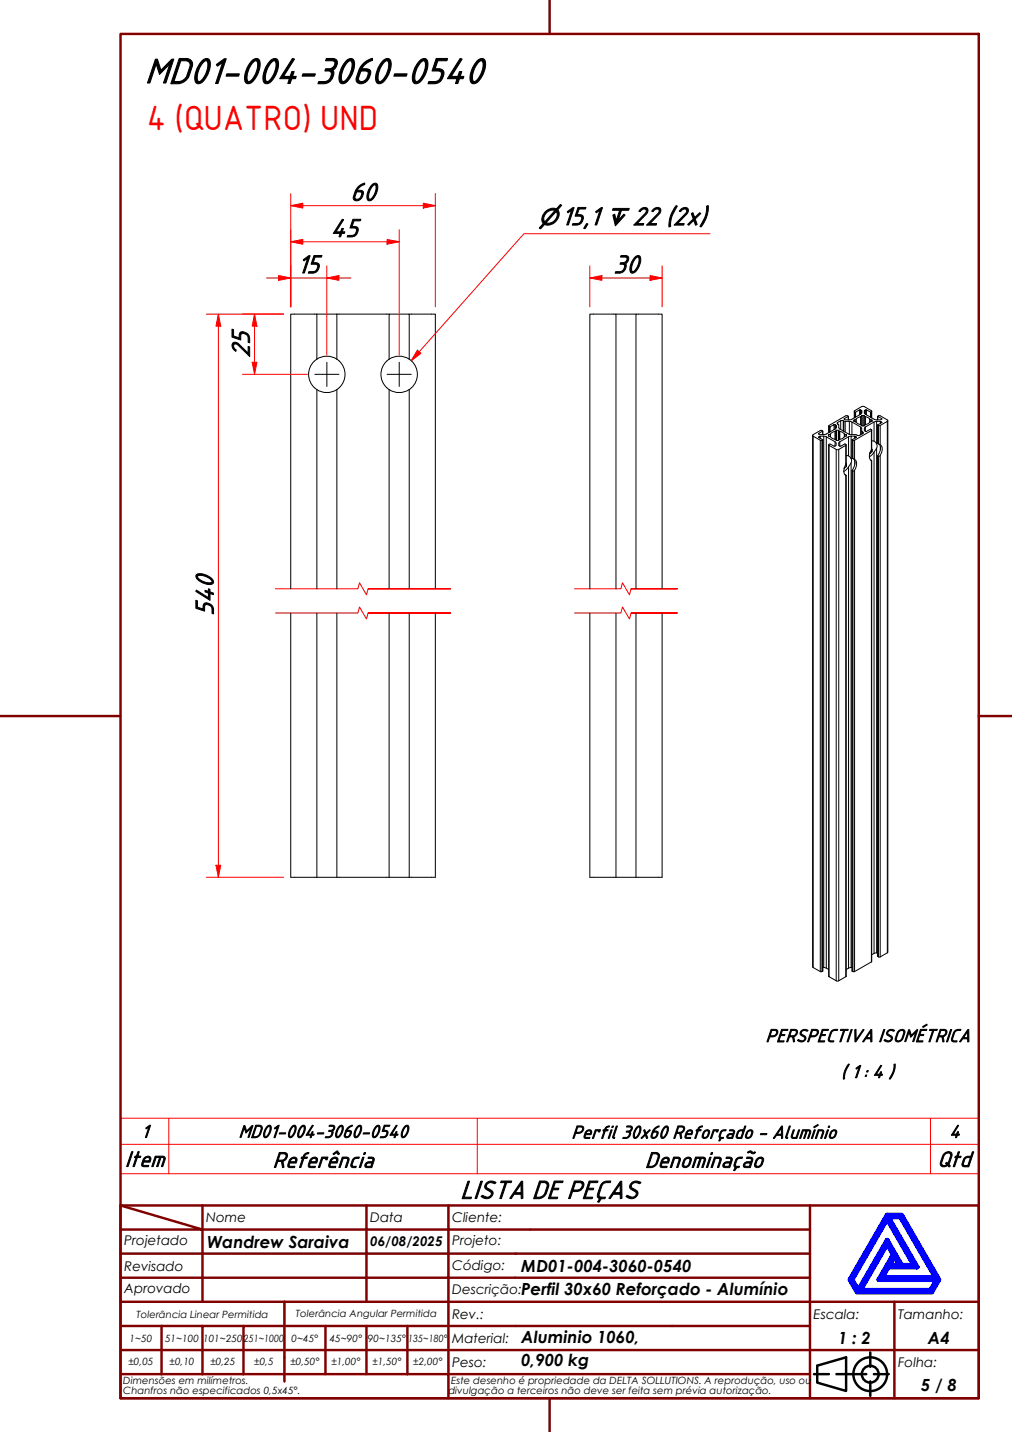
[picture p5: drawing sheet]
<svg xmlns="http://www.w3.org/2000/svg" width="210mm" height="297mm" viewBox="0 0 210 297" stroke-linecap="round" stroke-linejoin="round" font-family="sans-serif">
<!-- layer: Linha Corte (ABNT) -->
<path d="M57.1 127.2h17.1l.4-1.3 1.4 2.5 .3-1.2h17.2h-17.2M57.1 122.1h17.1l.4-1.2 1.4 2.5 .3-1.3h17.2h-17.2M119.2 127.2h9.6l.3-1.3 1.5 2.5 .3-1.2h9.6h-9.6M119.2 122.1h9.6l.3-1.2 1.5 2.5 .3-1.3h9.6h-9.6" fill="none" stroke="#f00" stroke-width=".21"/>
<!-- layer: Visible (ABNT) -->
<g fill="none" stroke="#000" stroke-width=".21">
<path d="M65.7 74.5a3.8 3.8 0 0 1 4.2 0M65.7 74.5a3.8 3.8 0 0 0 0 6.3M65.7 65.2v9.3M69.9 74.5a3.8 3.8 0 0 1 0 6.3M69.9 65.2v9.3M80.7 65.2h-20.4v56.9M80.7 74.5a3.8 3.8 0 0 1 4.2 0M84.9 74.5v-9.3h-4.2v9.3a3.8 3.8 0 0 0 0 6.3v41.3M84.9 65.2h5.4v56.9M84.9 74.5a3.8 3.8 0 0 1 0 6.3M127.8 65.2h4.1M65.7 80.8a3.8 3.8 0 0 0 4.2 0"/>
<path d="M65.7 80.8v41.3M69.9 80.8v41.3M80.7 80.8a3.8 3.8 0 0 0 4.2 0M84.9 80.8v41.3M168.6 90.3v110.2l.1 .2M169.8 90l.8-.6v.8v-.8l-.5-.1-1.4 .9-.1 .1 .1 .2M169.8 89.9v.1M169.8 90.6v.1M169.8 90.7l.8 .5v110.3M170 90.5l-.2 .2M170.1 90.9v-.4h.8v110.2M170.1 90.5l-.1 .4"/>
<path d="M170.1 91.3h.4M170.9 90.5l.5 .1M171.8 90.4v-.2l.1 .3 .4 .1M171.8 90.2l.1 .3M171.9 92.3l.1 110.3M171.9 90.2l.3-.1v.5M171.9 88.4v1.4M172.1 88.5h-.1v1.2M172.1 88.5v1.1M172.2 90.1l.1 .5M172.3 90.6l.3 .3 .6 .2M173 88.1h.2"/>
<path d="M173 89.1v-1l-.9 .4v1.1M173.2 91.1l.3 .3M173.2 89.5l-.9 .5M173.2 89.5v1.7M173.2 91.6l.2 .2v.6l-.4 .1-.9-.4-.2 .1 .1 .2M173.2 92.5v-.9l-1.8-1v110.2M173.2 89.5v1.6M173.2 89.5l.3-.2v2.1M173.4 88.8v-.6v.6l-.2 .2-2.1 1.1a1.37 1.37 0 0 1-1.3-.1M173.4 88.2l-.2-.1v.9M173.4 93.2h.6M173.5 89.3v2.1"/>
<path d="M173.5 89.2h.4M173.7 88v-.4l.7-.3v1.8M173.7 87.6l-.1 .2 .1 .2M173.7 88l.2 .1 .1 .7 .2 .2 1.9 1.1 2.1 .2 .8-.4M173.9 89.3v2.1M174.1 91.2v-1.7l-.2-.2v2.1M174.1 89.5l.1 1.6M174.2 89.5l.6 .2 .3 .3M174.2 91.1l-.3 .3h-.4M174.2 91.6l-.2 .2v.6l.4 .1 .8-.4 .3 .1-.1 .2M174.2 91.6l1.8-1v4M174.2 91.6v.9"/>
<path d="M174.4 87.3h.5M174.9 89.4v-2.1h.1v2.2M175 87.3l.3 .1M175.1 86.8v.1M175.1 90l.1 .6M175.1 90.6l-.3 .3-.6 .2M175.1 90v.6M175.1 97v.1M175.2 90.1l.3 .1v.3M175.2 97.1l-.1 .2M175.2 96.9v.2M175.3 89.6v-2.2h.9v2.7"/>
<path d="M175.4 96.3v-3.9l-1.4 .8v110.2M175.4 98.6v104M175.5 96.3h.1M175.5 98.6l-.1 104M175.5 90.2l.1 .2v-.2M175.5 92.3v3.8a2.38 2.38 0 0 0-.2 2.4l.2 .1-.3-.1M175.5 94.5l.5 .1 .5 .5M175.5 96.8l-.3 .3M175.5 96.3v.5M175.6 90.4l-.5 .2M175.6 96.3l-.1 .5M175.6 96.3v.4"/>
<path d="M176 86.3v.8v-.8l-.6-.1-3.4 2.1v.2M176 86.4l-.9 .5M176 96.8v104M176.2 87.4l.5 .1M176.5 90.5l-.5 .1M176.5 95.1a1.66 1.66 0 0 1-.5 1.7l-1 1M176.5 96v104.7M176.7 90.2v-2.7l1.8 1.1v1.6M176.7 97.6v103.9h.2M176.7 91.2v3.8M176.7 91.2l.2 .1v3.8M176.7 95l.2 .1"/>
<path d="M176.7 97.6l.2 .1M176.9 91.3h.3M176.9 95.1l.3 .2M176.9 97.7v103.8M177.1 95.2l.2 .9-.6 1.5M177.1 87.2v.2M177.1 87.4h.1M177.2 87.4v-.3l.3-.1v.5M177.2 87.1l-.1 .3M177.2 87.4l.3 .1M177.2 85.3v1.4M177.2 85.4v-.2l1.8-.9 1.7 .9v.2"/>
<path d="M177.2 95.3a1.69 1.69 0 0 1-.2 2.4h-.1M177.2 91.3v4M177.2 97.5v104M177.3 90.9v-.4h-.8v4.6M177.3 95.7v.6M177.3 90.5h.1M177.5 87.5h.1M177.6 87.5l.3 .4 .6 .2M177.6 90.6v.1M177.6 90.7l-.2-.2v.4M177.6 90.7l-.9 .5M178.3 85h.2"/>
<path d="M178.3 86v-1l-.8 .5v1v-1l-.3-.1v1.2M178.5 86.4l-1 .6 .1 .5M178.5 86.4v1.7M178.5 88.6l.2 .3v1.2M178.5 85.9l-1.9 1.1-1.3 .1-.2-.2M178.5 88.1h.1M178.5 86.4l.3-.2v2.1M178.5 88.1l.3 .2M178.7 85.7v-.6v.5l-.2 .3M178.7 85.1l-.2-.1v.9M178.7 89.4l.1 .1M178.8 86.2v2.1"/>
<path d="M178.8 88.3h.1M178.8 86.2h.4v2.1M178.8 88.3h.4M179 89.6l.1 .2-.1 .1M179 89.9l-.2-.4v.5M179.2 86.2v2.1M179.2 86.2l.3 .2v1.7M179.2 88.3h.1M179.3 85.7v-.6l.2-.1v.9M179.3 85.1v.6l.2 .2M179.5 86.4v1.7M179.5 88.1l-.3 .2"/>
<path d="M179.5 86.4l.9 .6M179.5 88.6l-.2 .2v.5l.2 .2M179.5 88.6l1.8-1.1v4M179.5 85.9l2 1.1 1.1 .1 .3-.2M179.5 88.1h.1M179.5 88.6v.9M179.5 85h.2M179.7 86v-1l.9 .5v1.1v-1.1l.1-.1v1.2M180.4 87l.1 .5M180.4 87.5l-.3 .4-.6 .2M180.4 87v.5M180.5 87l.3 .1v.3"/>
<path d="M180.5 94.1l-.1 .1M180.5 93.9l-.1 .2M180.5 87.5h-.1M180.6 95.4l.1 .1M180.7 89.3l.1-.1-.2-.2-1.1 .5M180.7 89.3v4M180.7 95.5v104M180.7 89.3l-3.5 2M180.8 93.2h.1M180.8 95.6l-.1 103.9M180.8 89.2v3.9a2.57 2.57 0 0 0-.2 2.3l.1 .1M180.8 91.4l.6 .2 .4 .5"/>
<path d="M180.8 85.3v1.4M180.8 87.1l.1 .3M180.8 93.7l-.3 .4M180.8 93.2v.5M180.9 87.4l-.4 .1M180.9 93.2l-.1 .5M180.9 87.2v.2M180.9 93.2v.4M181.3 93.8v104M181.8 87.4l-.5 .1M181.8 92.1a1.63 1.63 0 0 1-.5 1.7l-1 .9M181.8 93v104.6"/>
<path d="M182 94.5v103.9l.2 .1M182 86.3l.1 .8v-.7l.8 .5M182 92l.2 .1M182 88.1v3.9M182.1 88.1v3.9M182.1 88.2l.1 .1v3.8M182.1 86.4l.5-.2 1.4 .9 .1 .2-.1 .1M182.1 94.5l.1 .1M182.2 88.3h.4M182.2 92.1l.4 .1M182.2 94.6v103.9M182.4 92.1l.2 .6v.7l-.5 1.1"/>
<path d="M182.6 92.2v-3.9l1.4-.9v110.2M182.6 92.2a1.69 1.69 0 0 1-.3 2.5l-.1-.1M182.6 94.5v104M182.6 87.8v-.4h-.8v4.7M182.6 92.6v.6M182.6 87.4h.1M182.9 86.8v.1M182.9 87.6v.1M182.9 87.7l-.3-.3v.4M182.9 87.7l-.8 .4M184.1 87.3v110.2l-.1 .1M60.3 127.2v54.8h30v-54.8"/>
<path d="M65.7 127.2v54.8M69.9 127.2v54.8M80.7 127.2v54.8M84.9 127.2v54.8M122.3 122.1v-56.9h5.5v56.9M122.3 127.2v54.8h15v-54.8M127.8 127.2v54.8M131.9 122.1v-56.9h5.4v56.9M131.9 127.2v54.8M180.7 199.5l-3.5 2M181.3 197.8l-.5 .2M181.8 197.6l-.5 .2"/>
<path d="M181.8 197.6h.2M182.2 198.5h.4M184 197.6l-1.4 .9M168.7 200.7v-110.2l1.4 .8v110.2M168.7 200.7l1.4 .8M170.1 201.5h.4M170.6 201.5h-.1M170.6 201.5v-110.3l-.1 .1v110.2M170.6 200.7h.3M170.9 200.7l.5 .1M171.4 200.8l.5 .3M172 202.6v-110.2l1.4 .8v110.2"/>
<path d="M172 202.6l1.4 .8M173.4 203.4h.6M175.4 202.6l-1.4 .8M176 200.8l-.5 .3M176.5 200.7l-.5 .1M176.5 200.7h.2M176.9 201.5h.3"/>
</g>
<path d="M25 237.4h178v-5.4h-178v11.5M35 232v11.5M99 232v11.5M193 232v11.5M203 237.4v6.1h-178M25 243.5v6.5h178v-6.5" fill="none" stroke="#f00" stroke-width=".21"/>
<!-- layer: Borda A3/A4 (ABNT) -->
<g fill="none" stroke="#800000" stroke-width=".51">
<path d="M25 7h178v283h-178zM114 0v7M0 148.5h25M203 148.5h7M25 250l17 5h-17M25 250h178v40h-178zM42 255h34v5h17M42 255v15M42 250v5M76 250v5h17v5M93 250v5h75M168 250v20h-143"/>
<path d="M25 260h51v10M25 275h17M33.5 275v10M50.5 275h-8.5v10M59 270v16.6M67.5 275v10h-42.5M76 275v10h8.5M84.5 275v10M93 275h-42.5v10M93 260v5h-68M93 275v10h75M93 260h75"/>
<path d="M93 275h75M168 265h-75v10M185.5 270v10h17.5M203 270h-35v10h17.5v10M25 280h143v10M67.5 285h8.5M84.5 285h8.5v5M114 290v7"/>
</g>
<path d="M184 258l1.3 2.2-3 5.2h12l-1.3 2.2h-14.5zM184 252.8l5.5 9.7h-2.5l-3-5.3-6 10.4-1.3-2.2zM184 252h3l7.8 13.4-1.5 2.6h-15.5l-1.5-2.6zM184.2 252.4h2.6l7.3 12.6h-11.1l1.2-2.2h6zM185.5 260.6l1.1 1.9h-2.1z" fill="none" stroke="#00f" stroke-width=".99"/>
<!-- layer: 0 -->
<path d="M177.8 268h15.5" fill="none" stroke="#000" stroke-width=".21"/>
<g fill="none" stroke="#000" stroke-width=".51">
<path d="M168.8 285h3.1M169.5 283.3l6-1.8v7l-6-1.7zM173.5 285h6.2M180.5 280.5v3M180.5 286.5v3M181.3 285h3"/>
<circle cx="180.5" cy="285" r="3.5"/>
<circle cx="180.5" cy="285" r="1.75"/>
</g>
<!-- layer: Marca de centro (ISO) -->
<path d="M65.3 77.6h5M67.8 75.1v5.1M80.3 77.6h5M82.8 75.1v5.1" fill="none" stroke="#000" stroke-width=".21"/>
<path d="M52.8 75.1v2.5" fill="none" stroke="#f00" stroke-width=".21"/>
<path d="M52.3 75.1h1l-.5 2.5z" fill="#f00"/>
<path d="M52.3 75.1h1l-.5 2.5zM52.8 65.2v2.5" fill="none" stroke="#f00" stroke-width=".21"/>
<path d="M52.8 65.2l.5 2.5h-1z" fill="#f00"/>
<path d="M67.8 57.7h2.5M50.3 65.2h8.5M50.3 77.6h13.5M52.8 65.2l.5 2.5h-1zM52.8 67.7v7.4" fill="none" stroke="#f00" stroke-width=".21"/>
<path d="M67.8 57.7l2.5-.5v1z" fill="#f00"/>
<path d="M57.8 57.7h2.5M67.8 57.7l2.5-.5v1z" fill="none" stroke="#f00" stroke-width=".21"/>
<path d="M57.8 57.2l2.5 .5-2.5 .5z" fill="#f00"/>
<path d="M55.3 57.7h2.5M57.8 57.2l2.5 .5-2.5 .5zM60.3 57.7h7.5M60.3 55.1v8.6M60.3 50.2h2.5M67.8 55.1v18.6M70.3 57.7h2.5" fill="none" stroke="#f00" stroke-width=".21"/>
<path d="M60.3 50.2l2.5-.5v1z" fill="#f00"/>
<path d="M60.3 50.2l2.5-.5v1zM80.3 50.2h2.5" fill="none" stroke="#f00" stroke-width=".21"/>
<path d="M80.3 49.7l2.5 .5-2.5 .5z" fill="#f00"/>
<path d="M60.3 47.7v16M60.3 42.7h2.5M62.8 50.2h17.5M80.3 49.7l2.5 .5-2.5 .5zM82.8 47.7v26" fill="none" stroke="#f00" stroke-width=".21"/>
<path d="M60.3 42.7l2.5-.6v1.1z" fill="#f00"/>
<path d="M60.3 42.7l2.5-.6v1.1zM87.8 42.7h2.5" fill="none" stroke="#f00" stroke-width=".21"/>
<path d="M87.8 42.1l2.5 .6-2.5 .5z" fill="#f00"/>
<path d="M60.3 40.2v23.5M62.8 42.7h25M87.8 42.1l2.5 .6-2.5 .5zM90.3 40.2v23.5M45.3 179.5v2.5" fill="none" stroke="#f00" stroke-width=".21"/>
<path d="M44.8 179.5h1l-.5 2.5z" fill="#f00"/>
<path d="M45.3 65.2v2.5M44.8 179.5h1l-.5 2.5z" fill="none" stroke="#f00" stroke-width=".21"/>
<path d="M45.3 65.2l.5 2.5h-1z" fill="#f00"/>
<path d="M122.3 57.7h2.5M42.8 65.2h16M45.3 65.2l.5 2.5h-1zM45.3 67.7v111.8M42.8 182h16" fill="none" stroke="#f00" stroke-width=".21"/>
<path d="M122.3 57.7l2.5-.5v1z" fill="#f00"/>
<path d="M122.3 57.7l2.5-.5v1zM134.8 57.7h2.5" fill="none" stroke="#f00" stroke-width=".21"/>
<path d="M134.8 57.2l2.5 .5-2.5 .5z" fill="#f00"/>
<path d="M122.3 55.1v8.6M124.8 57.7h10M134.8 57.2l2.5 .5-2.5 .5zM137.3 55.1v8.6" fill="none" stroke="#f00" stroke-width=".21"/>
<path d="M87 73l-1.7 1.8" fill="none" stroke="#f00" stroke-width=".21"/>
<path d="M86.6 72.6l.7 .7-2 1.5z" fill="#f00"/>
<path d="M147.3 48.5h-38.6l-21.7 24.5M86.6 72.6l.7 .7-2 1.5z" fill="none" stroke="#f00" stroke-width=".21"/>
<text font-size="8.1" x="30" y="17.3">MD01-004-3060-0540</text>
<text font-size="7" fill="#f00" x="30.5" y="26.9">4 (QUATRO) UND</text>
<g font-size="5.7">
<text x="72.6" y="41.6">60</text>
<text x="116.4" y="46.6">15,1</text>
<text x="131.2" y="46.6">22 (2x)</text>
<text x="68.6" y="49.1">45</text>
<text x="61.6" y="56.6">15</text>
<text x="127.2" y="56.6">30</text>
<text x="51.7" y="74.2" transform="rotate(-90 51.7 74.2)">25</text>
<text x="44.2" y="127.8" transform="rotate(-90 44.2 127.8)">540</text>
<text x="95.5" y="248.6">LISTA DE PEÇAS</text>
</g>
<g font-size="4.9">
<text x="25.9" y="241.9">Item</text>
<text x="56.6" y="242.1">Referência</text>
<text x="133.8" y="242.1">Denominação</text>
<text x="194.4" y="242">Qtd</text>
</g>
<g font-size="4.8">
<text x="111.7" y="46.6">⌀</text>
<text x="125.7" y="46.6">↧</text>
</g>
<g font-size="4">
<text x="158.8" y="216.1">PERSPECTIVA ISOMÉTRICA</text>
<text x="174.4" y="223.5">( 1 : 4 )</text>
<text x="29.3" y="235.9">1</text>
<text x="49.5" y="236">MD01-004-3060-0540</text>
<text x="118.5" y="236.1">Perfil 30x60 Reforçado - Alumínio</text>
<text x="196.9" y="236">4</text>
</g>
<g font-size="3.5">
<text x="43" y="258.8">Wandrew Saraiva</text>
<text x="108.1" y="263.8">MD01-004-3060-0540</text>
<text x="108.1" y="268.6">Perfil 30x60 Reforçado - Alumínio</text>
<text x="108.1" y="278.7">Aluminio 1060,</text>
<text x="173.8" y="278.8">1 : 2</text>
<text x="192.5" y="278.8">A4</text>
<text x="108.1" y="283.4">0,900 kg</text>
<text x="191" y="288.6">5 / 8</text>
</g>
<g font-size="2.8">
<text x="42.8" y="253.5">Nome</text>
<text x="76.8" y="253.5">Data</text>
<text x="93.8" y="253.6">Cliente:</text>
<text x="25.8" y="263.6">Revisado</text>
<text x="25.8" y="258.3">Projetado</text>
<text x="76.8" y="258.4">06/08/2025</text>
<text x="93.8" y="263.3">Código:</text>
<text x="93.8" y="258.3">Projeto:</text>
<text x="25.8" y="268.3">Aprovado</text>
<text x="93.8" y="268.3">Descrição:</text>
<text x="93.8" y="273.5">Rev.:</text>
<text x="168.8" y="273.5">Escala:</text>
<text x="186.3" y="273.5">Tamanho:</text>
<text x="93.8" y="278.6">Material:</text>
<text x="93.8" y="283.5">Peso:</text>
<text x="186.3" y="283.6">Folha:</text>
</g>
<g font-size="2.1">
<text x="28.3" y="273.3">Tolerância Linear Permitida</text>
<text x="61.4" y="273.1">Tolerância Angular Permitida</text>
<text x="26.9" y="278.3">1~50</text>
<text x="34.2" y="278.3">51~100</text>
<text x="42.1" y="278.3">101~250</text>
<text x="50.5" y="278.3">251~1000</text>
<text x="60.5" y="278.3">0~45°</text>
<text x="68.4" y="278.3">45~90°</text>
<text x="76.3" y="278.3">90~135°</text>
<text x="84.7" y="278.3">135~180°</text>
<text x="25.6" y="287.1">Dimensões em milímetros.</text>
<text x="26.6" y="283.2">±0,05</text>
<text x="35.2" y="283.2">±0,10</text>
<text x="43.6" y="283.2">±0,25</text>
<text x="52.7" y="283.2">±0,5</text>
<text x="60.2" y="283.2">±0,50°</text>
<text x="68.7" y="283.2">±1,00°</text>
<text x="77.2" y="283.2">±1,50°</text>
<text x="85.7" y="283.2">±2,00°</text>
<text x="93.6" y="287.1">Este desenho é propriedade da DELTA SOLLUTIONS. A reprodução, uso ou</text>
<text x="25.6" y="289.2">Chanfros não especificados 0,5x45°.</text>
<text x="93" y="289.2">divulgação a terceiros não deve ser feita sem prévia autorização.</text>
</g>
</svg>
